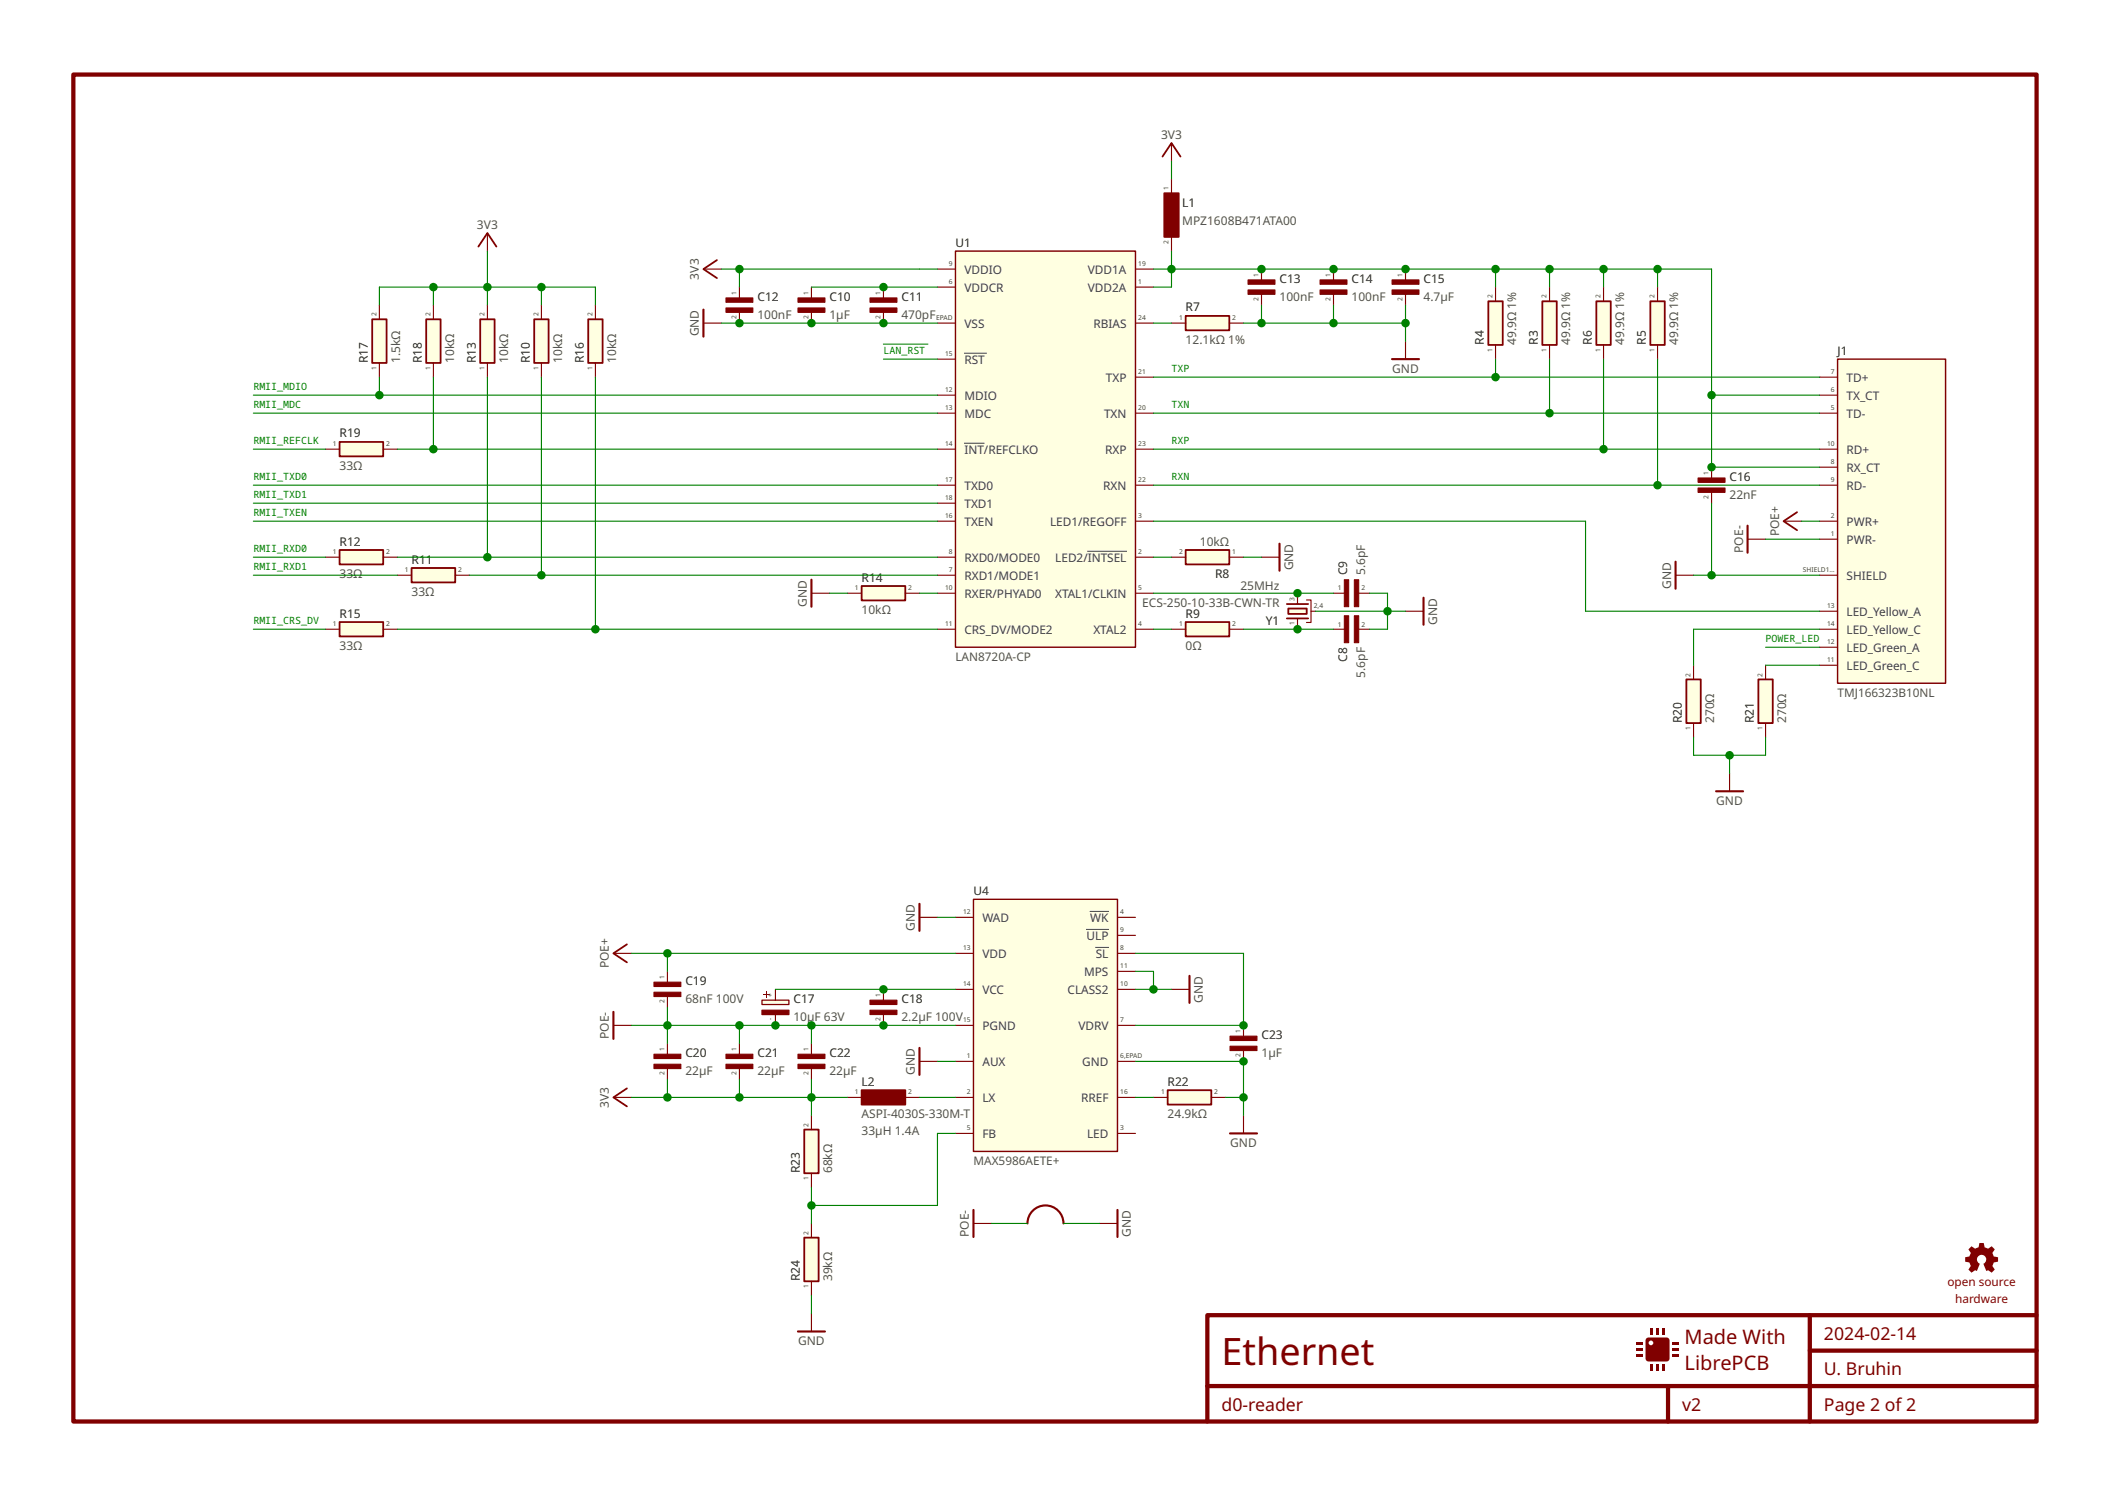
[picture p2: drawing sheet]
<svg xmlns="http://www.w3.org/2000/svg" width="298mm" height="211mm" viewBox="0 0 298 211" stroke-linecap="round" stroke-linejoin="round" font-family="sans-serif">
<path d="M167.9 137.7v3.8" fill="none" stroke="#800000" stroke-width=".3"/>
<path d="M165.3 139.6h2.6" fill="none" stroke="#800000" stroke-width=".16"/>
<path d="M248.2 95.9h2v6.1h-2z" fill-rule="evenodd" fill="#ffffe1" stroke="#800000" stroke-width=".25"/>
<path d="M104.4 40.5v1.5M104.4 44.1v1.5M198.4 86.3h2.5M249.2 93.9v2M249.2 102v2M124.7 139.6v1.5M124.7 143.2v1.5M155.2 172.6h2.5" fill="none" stroke="#800000" stroke-width=".16"/>
<g fill="#800000" stroke="#800000" stroke-width=".15">
<path d="M102.5 42h3.8v.7h-3.8z" fill-rule="evenodd"/>
<path d="M102.5 43.5h3.8v.6h-3.8z" fill-rule="evenodd"/>
<path d="M122.8 141.1h3.8v.7h-3.8z" fill-rule="evenodd"/>
<path d="M122.8 142.6h3.8v.6h-3.8z" fill-rule="evenodd"/>
</g>
<path d="M200.9 84.3v3.9M157.7 170.7v3.8" fill="none" stroke="#800000" stroke-width=".3"/>
<path d="M113.5 159.4h2v6.2h-2z" fill-rule="evenodd" fill="#ffffe1" stroke="#800000" stroke-width=".25"/>
<path d="M114.5 157.4v2M114.5 165.6v2" fill="none" stroke="#800000" stroke-width=".16"/>
<path d="M259.4 50.7h15.2v45.7h-15.2z" fill-rule="evenodd" fill="#ffffe1" stroke="#800000" stroke-width=".2"/>
<g fill="none" stroke="#800000" stroke-width=".16">
<path d="M124.7 40.5v1.5M124.7 44.1v1.5M256.8 55.8h2.6M256.8 58.3h2.6M256.8 53.2h2.6M256.8 68.5h2.6M256.8 65.9h2.6M256.8 73.5h2.6M256.8 76.1h2.6M256.8 63.4h2.6M256.8 88.8h2.6M256.8 86.3h2.6"/>
<path d="M256.8 93.9h2.6M256.8 81.2h2.6M256.8 91.3h2.6M129.8 149.8h2.5"/>
</g>
<path d="M129.8 147.9v3.8" fill="none" stroke="#800000" stroke-width=".3"/>
<g fill="#800000" stroke="#800000" stroke-width=".15">
<path d="M122.8 42h3.8v.7h-3.8z" fill-rule="evenodd"/>
<path d="M122.8 43.5h3.8v.6h-3.8z" fill-rule="evenodd"/>
</g>
<path d="M10.4 10.5h277.1v190.1h-277.1zM170.4 195.6h117.1M235.4 195.6v5M255.4 185.6v15M255.4 190.6h32.1M287.5 185.6h-117.1v15" fill="none" stroke="#800000" stroke-width=".6"/>
<path d="M225.3 42.5h2v6.2h-2z" fill-rule="evenodd" fill="#ffffe1" stroke="#800000" stroke-width=".25"/>
<path d="M226.3 40.5v2M226.3 48.7v2M188.2 88.8h1.5M191.8 88.8h1.5" fill="none" stroke="#800000" stroke-width=".16"/>
<g fill="#800000" stroke="#800000" stroke-width=".15">
<path d="M189.7 86.9h.7v3.8h-.7z" fill-rule="evenodd"/>
<path d="M191.2 86.9h.6v3.8h-.6z" fill-rule="evenodd"/>
</g>
<path d="M113.5 174.6h2v6.2h-2z" fill-rule="evenodd" fill="#ffffe1" stroke="#800000" stroke-width=".25"/>
<path d="M114.5 172.6v2M114.5 180.8v2" fill="none" stroke="#800000" stroke-width=".16"/>
<path d="M121.6 82.7h6.2v2h-6.2z" fill-rule="evenodd" fill="#ffffe1" stroke="#800000" stroke-width=".25"/>
<path d="M178.1 78.6h2.5M246.7 76.1h2.5M119.6 83.7h2M127.8 83.7h2M119.6 154.9h2M127.8 154.9h2" fill="none" stroke="#800000" stroke-width=".16"/>
<path d="M180.6 76.7v3.8M246.7 74.2v3.8" fill="none" stroke="#800000" stroke-width=".3"/>
<path d="M121.6 153.8h6.2v2.1h-6.2z" fill-rule="evenodd" fill="#800000" stroke="#800000" stroke-width=".25"/>
<path d="M52.5 45.1h2.1v6.1h-2.1z" fill-rule="evenodd" fill="#ffffe1" stroke="#800000" stroke-width=".25"/>
<path d="M53.5 43.1v2M53.5 51.2v2M129.8 129.4h2.5" fill="none" stroke="#800000" stroke-width=".16"/>
<path d="M129.8 127.5v3.9" fill="none" stroke="#800000" stroke-width=".3"/>
<path d="M232.9 42.5h2.1v6.2h-2.1z" fill-rule="evenodd" fill="#ffffe1" stroke="#800000" stroke-width=".25"/>
<path d="M234 40.5v2M234 48.7v2" fill="none" stroke="#800000" stroke-width=".16"/>
<path d="M58.1 80.2h6.2v2h-6.2z" fill-rule="evenodd" fill="#ffffe1" stroke="#800000" stroke-width=".25"/>
<path d="M56.1 81.2h2M64.3 81.2h2" fill="none" stroke="#800000" stroke-width=".16"/>
<path d="M75.4 45.1h2v6.1h-2z" fill-rule="evenodd" fill="#ffffe1" stroke="#800000" stroke-width=".25"/>
<path d="M76.4 43.1v2M76.4 51.2v2" fill="none" stroke="#800000" stroke-width=".16"/>
<path d="M167.4 44.6h6.1v2h-6.1z" fill-rule="evenodd" fill="#ffffe1" stroke="#800000" stroke-width=".25"/>
<path d="M165.3 45.6h2.1M173.5 45.6h2" fill="none" stroke="#800000" stroke-width=".16"/>
<path d="M60.2 45.1h2v6.1h-2z" fill-rule="evenodd" fill="#ffffe1" stroke="#800000" stroke-width=".25"/>
<path d="M61.2 43.1v2M61.2 51.2v2" fill="none" stroke="#800000" stroke-width=".16"/>
<path d="M164.8 153.8h6.2v2.1h-6.2z" fill-rule="evenodd" fill="#ffffe1" stroke="#800000" stroke-width=".25"/>
<path d="M99.3 45.6h2.5M244.1 109.1v2.6M94.2 137.1v1.5M94.2 140.6v1.6M162.8 154.9h2M171 154.9h2M114.5 185.3v2.6" fill="none" stroke="#800000" stroke-width=".16"/>
<path d="M99.3 43.7v3.8M242.2 111.7h3.8M112.6 187.9h3.8" fill="none" stroke="#800000" stroke-width=".3"/>
<g fill="#800000" stroke="#800000" stroke-width=".15">
<path d="M92.3 138.6h3.8v.6h-3.8z" fill-rule="evenodd"/>
<path d="M92.3 140h3.8v.6h-3.8z" fill-rule="evenodd"/>
</g>
<path d="M238 95.9h2.1v6.1h-2.1z" fill-rule="evenodd" fill="#ffffe1" stroke="#800000" stroke-width=".25"/>
<path d="M178.1 38v1.5M178.1 41.5v1.6M239 93.9v2M239 102v2" fill="none" stroke="#800000" stroke-width=".16"/>
<g fill="#800000" stroke="#800000" stroke-width=".15">
<path d="M176.2 39.5h3.8v.6h-3.8z" fill-rule="evenodd"/>
<path d="M176.2 40.9h3.8v.6h-3.8z" fill-rule="evenodd"/>
</g>
<path d="M167.4 77.6h6.1v2h-6.1z" fill-rule="evenodd" fill="#ffffe1" stroke="#800000" stroke-width=".25"/>
<path d="M165.3 78.6h2.1M173.5 78.6h2" fill="none" stroke="#800000" stroke-width=".16"/>
<g fill="#ffffe1" stroke="#800000" stroke-width=".25">
<path d="M181.6 87.3h3z"/>
<path d="M181.6 85.2h3z"/>
<path d="M181.8 85.9h2.6v.7h-2.6z" fill-rule="evenodd"/>
</g>
<path d="M165.3 25.3v2M165.3 33.4v2M183.1 83.7v1.5M183.1 87.3v1.5M184.4 84.7h.6v3.1h-.6M185 86.3h.7" fill="none" stroke="#800000" stroke-width=".16"/>
<path d="M164.3 27.3h2.1v6.1h-2.1z" fill-rule="evenodd" fill="#800000" stroke="#800000" stroke-width=".25"/>
<path d="M137.4 126.9h20.3v35.6h-20.3z" fill-rule="evenodd" fill="#ffffe1" stroke="#800000" stroke-width=".2"/>
<g fill="none" stroke="#800000" stroke-width=".16">
<path d="M68.8 32.9v2.5M99.3 38h2.5M165.3 20.2v2.5M188.2 83.7h1.5M191.8 83.7h1.5M134.9 134.5h2.5M134.9 129.4h2.5M134.9 139.6h2.5M157.7 134.5h2.6M157.7 129.4h2.6M157.7 139.6h2.6M157.7 137.1h2.6"/>
<path d="M157.7 132h2.6M104.4 147.2v1.6M104.4 150.8v1.5M134.9 149.8h2.5M134.9 144.7h2.5M134.9 154.9h2.5M134.9 159.9h2.5M157.7 149.8h2.6M157.7 144.7h2.6M157.7 154.9h2.6M157.7 159.9h2.6M175.5 157.4v2.5"/>
</g>
<path d="M153.4 131.2h3.1M153.9 128.6h2.6M154.7 133.7h1.8" fill="none" stroke="#404040" stroke-width=".14"/>
<path d="M67.5 34.8l1.3-1.9 1.3 1.9M101.2 36.7l-1.9 1.3 1.9 1.2M164.1 22.1l1.2-1.9 1.3 1.9" fill="none" stroke="#800000" stroke-width=".25"/>
<path d="M173.6 159.9h3.8" fill="none" stroke="#800000" stroke-width=".3"/>
<g fill="#800000" stroke="#800000" stroke-width=".15">
<path d="M189.7 81.8h.7v3.8h-.7z" fill-rule="evenodd"/>
<path d="M191.2 81.8h.6v3.8h-.6z" fill-rule="evenodd"/>
<path d="M102.5 148.8h3.8v.6h-3.8z" fill-rule="evenodd"/>
<path d="M102.5 150.2h3.8v.6h-3.8z" fill-rule="evenodd"/>
</g>
<g fill="#800000">
<path d="M232.3 188.9l.4-.2 2.7 .1 .2 .4v2.7l-.4 .2h-2.7l-.2-.4v-2.2h.4a.33 .33 0 0 0 .4 .3 .33 .33 0 0 0 .2-.5 .33 .33 0 0 0-.6 0v.2h-.4z" fill-rule="evenodd"/>
<path d="M236.1 190.2h.8v.4h-.8z" fill-rule="evenodd"/>
<path d="M236.1 191.1h.8v.4h-.8z" fill-rule="evenodd"/>
<path d="M236.1 189.4h.8v.4h-.8z" fill-rule="evenodd"/>
<path d="M231 189.4h.8v.4h-.8z" fill-rule="evenodd"/>
<path d="M231 190.2h.8v.4h-.8z" fill-rule="evenodd"/>
<path d="M231 191.1h.8v.4h-.8z" fill-rule="evenodd"/>
<path d="M233.7 187.5h.5v.8h-.5z" fill-rule="evenodd"/>
<path d="M234.6 187.5h.4v.8h-.4z" fill-rule="evenodd"/>
<path d="M232.9 187.5h.4v.8h-.4z" fill-rule="evenodd"/>
<path d="M233.7 192.5h.5v.9h-.5z" fill-rule="evenodd"/>
<path d="M234.6 192.5h.4v.9h-.4z" fill-rule="evenodd"/>
<path d="M232.9 192.5h.4v.9h-.4z" fill-rule="evenodd"/>
</g>
<path d="M67.8 45.1h2v6.1h-2z" fill-rule="evenodd" fill="#ffffe1" stroke="#800000" stroke-width=".25"/>
<path d="M198.4 38v1.5M68.8 43.1v2M68.8 51.2v2M198.4 41.5v1.6" fill="none" stroke="#800000" stroke-width=".16"/>
<g fill="#800000" stroke="#800000" stroke-width=".15">
<path d="M196.5 39.5h3.8v.6h-3.8z" fill-rule="evenodd"/>
<path d="M196.5 40.9h3.8v.6h-3.8z" fill-rule="evenodd"/>
</g>
<path d="M47.9 87.8h6.2v2h-6.2z" fill-rule="evenodd" fill="#ffffe1" stroke="#800000" stroke-width=".25"/>
<path d="M45.9 88.8h2M54.1 88.8h2" fill="none" stroke="#800000" stroke-width=".16"/>
<path d="M217.7 42.5h2v6.2h-2z" fill-rule="evenodd" fill="#ffffe1" stroke="#800000" stroke-width=".25"/>
<path d="M218.7 40.5v2M218.7 48.7v2M236.5 81.2h2.5" fill="none" stroke="#800000" stroke-width=".16"/>
<path d="M236.5 79.3v3.8" fill="none" stroke="#800000" stroke-width=".3"/>
<path d="M277.8 176.3l.5-.4 .5 .3 .5-.2 .1-.6h.6l.1 .6 .5 .2 .5-.3 .4 .4-.3 .5 .2 .5 .6 .1v.6l-.6 .2-.2 .4 .3 .6-.4 .4-.5-.3h-.2l-.4-.9a.67 .67 0 0 0 .2-1.1 .67 .67 0 0 0-1 0 .67 .67 0 0 0 .2 1.1l-.4 .9h-.2l-.5 .3-.5-.4 .4-.6-.2-.4-.6-.2v-.6l.6-.1 .2-.5z" fill-rule="evenodd" fill="#800000"/>
<path d="M137.4 170.7v3.8" fill="none" stroke="#800000" stroke-width=".3"/>
<path d="M114.5 40.5v1.5M114.5 44.1v1.5M137.4 172.6h2.5" fill="none" stroke="#800000" stroke-width=".16"/>
<g fill="#800000" stroke="#800000" stroke-width=".15">
<path d="M112.6 42h3.8v.7h-3.8z" fill-rule="evenodd"/>
<path d="M112.6 43.5h3.8v.6h-3.8z" fill-rule="evenodd"/>
</g>
<path d="M107.5 141.1h3.8v.7h-3.8z" fill-rule="evenodd" fill="#ffffe1" stroke="#800000" stroke-width=".18"/>
<path d="M107.5 142.6h3.8v.6h-3.8z" fill-rule="evenodd" fill="#800000" stroke="#800000" stroke-width=".18"/>
<g fill="#800000">
<path d="M107.7 140.3h.9v.1h-.9z" fill-rule="evenodd"/>
<path d="M108.1 139.9h.1v.9h-.1z" fill-rule="evenodd"/>
</g>
<path d="M241.6 65.9v1.5M241.6 69.5v1.5M109.4 139.6v1.5M109.4 143.2v1.5M114.5 147.2v1.6M114.5 150.8v1.5" fill="none" stroke="#800000" stroke-width=".16"/>
<g fill="#800000" stroke="#800000" stroke-width=".15">
<path d="M239.7 67.4h3.8v.7h-3.8z" fill-rule="evenodd"/>
<path d="M239.7 68.9h3.8v.6h-3.8z" fill-rule="evenodd"/>
<path d="M112.6 148.8h3.8v.6h-3.8z" fill-rule="evenodd"/>
<path d="M112.6 150.2h3.8v.6h-3.8z" fill-rule="evenodd"/>
</g>
<path d="M47.9 77.6h6.2v2h-6.2z" fill-rule="evenodd" fill="#ffffe1" stroke="#800000" stroke-width=".25"/>
<path d="M45.9 78.6h2M54.1 78.6h2" fill="none" stroke="#800000" stroke-width=".16"/>
<path d="M47.9 62.4h6.2v2h-6.2z" fill-rule="evenodd" fill="#ffffe1" stroke="#800000" stroke-width=".25"/>
<path d="M198.4 48.1v2.6M45.9 63.4h2M54.1 63.4h2M251.7 73.5h2.6M86.6 134.5h2.5M86.6 154.9h2.5M94.2 147.2v1.6M94.2 150.8v1.5" fill="none" stroke="#800000" stroke-width=".16"/>
<path d="M253.6 72.3l-1.9 1.2 1.9 1.3M88.5 133.3l-1.9 1.2 1.9 1.3M88.5 153.6l-1.9 1.3 1.9 1.2" fill="none" stroke="#800000" stroke-width=".25"/>
<g fill="#800000" stroke="#800000" stroke-width=".15">
<path d="M92.3 148.8h3.8v.6h-3.8z" fill-rule="evenodd"/>
<path d="M92.3 150.2h3.8v.6h-3.8z" fill-rule="evenodd"/>
</g>
<path d="M196.5 50.7h3.8" fill="none" stroke="#800000" stroke-width=".3"/>
<path d="M167.4 87.8h6.1v2h-6.1z" fill-rule="evenodd" fill="#ffffe1" stroke="#800000" stroke-width=".25"/>
<path d="M188.2 38v1.5M188.2 41.5v1.6M165.3 88.8h2.1M173.5 88.8h2M175.5 144.7v1.5M175.5 148.2v1.6" fill="none" stroke="#800000" stroke-width=".16"/>
<g fill="#800000" stroke="#800000" stroke-width=".15">
<path d="M186.3 39.5h3.8v.6h-3.8z" fill-rule="evenodd"/>
<path d="M186.3 40.9h3.8v.6h-3.8z" fill-rule="evenodd"/>
<path d="M173.6 146.2h3.8v.6h-3.8z" fill-rule="evenodd"/>
<path d="M173.6 147.6h3.8v.6h-3.8z" fill-rule="evenodd"/>
</g>
<path d="M134.9 35.4h25.4v55.9h-25.4z" fill-rule="evenodd" fill="#ffffe1" stroke="#800000" stroke-width=".2"/>
<g fill="none" stroke="#800000" stroke-width=".16">
<path d="M132.3 38h2.6M160.3 38h2.5M132.3 58.3h2.6M132.3 55.8h2.6M132.3 50.7h2.6M132.3 45.6h2.6M132.3 40.5h2.6M160.3 58.3h2.5M160.3 53.2h2.5M160.3 45.6h2.5M160.3 40.5h2.5M132.3 68.5h2.6"/>
<path d="M132.3 71h2.6M132.3 63.4h2.6M132.3 73.5h2.6M132.3 78.6h2.6M160.3 68.5h2.5M160.3 63.4h2.5M160.3 73.5h2.5M160.3 78.6h2.5M114.5 83.7h2.6M132.3 88.8h2.6M132.3 81.2h2.6M132.3 83.7h2.6"/>
<path d="M160.3 88.8h2.5M160.3 83.7h2.5"/>
</g>
<path d="M136.1 49.8h3.1M136.1 62.5h2.8M153.5 77.8h5.5" fill="none" stroke="#404040" stroke-width=".14"/>
<path d="M114.5 81.8v3.8" fill="none" stroke="#800000" stroke-width=".3"/>
<path d="M210.1 42.5h2v6.2h-2z" fill-rule="evenodd" fill="#ffffe1" stroke="#800000" stroke-width=".25"/>
<path d="M211.1 40.5v2M211.1 48.7v2" fill="none" stroke="#800000" stroke-width=".16"/>
<path d="M83 45.1h2.1v6.1h-2.1z" fill-rule="evenodd" fill="#ffffe1" stroke="#800000" stroke-width=".25"/>
<path d="M84 43.1v2M84 51.2v2M86.6 144.7h2.5" fill="none" stroke="#800000" stroke-width=".16"/>
<path d="M86.6 142.8v3.8M145 172.6a2.54 2.54 0 0 1 2.6-2.5 2.54 2.54 0 0 1 2.5 2.5" fill="none" stroke="#800000" stroke-width=".3"/>
<g fill="none" stroke="#008000" stroke-width=".16">
<path d="M68.8 35.4v7.7M101.8 38h30.5M104.4 38v2.5M162.8 38h78.8v27.9h15.2M165.3 35.4v5.1h-2.5M165.3 22.7v2.6M178.1 38h.1M188.2 38h.1M198.4 38h.1M211.1 38v2.5M218.7 38v2.5M226.3 38v2.5"/>
<path d="M234 38v2.5M35.8 58.3h96.5M35.8 55.8h96.5M53.5 43.1v-2.6h30.5v2.6M53.5 53.2v2.6M61.2 40.5v2.6M61.2 53.2v10.2M68.8 53.2v25.4M76.4 40.5v2.6M76.4 53.2v28M84 53.2v35.6M101.8 45.6h30.5"/>
<path d="M104.4 45.6h.1M114.5 45.6h.1M114.5 40.5h17.8M124.7 40.5h.1M124.7 45.6h.1M124.7 50.7h7.6M162.8 58.3h94M162.8 45.6h2.5M162.8 53.2h94M175.5 45.6h22.9M178.1 43.1v2.5M188.2 43.1v2.5"/>
<path d="M198.4 43.1v5M211.1 50.7v2.5M218.7 50.7v7.6M226.3 50.7v12.7M234 50.7v17.8M241.6 55.8h15.2M35.8 63.4h10.1M35.8 73.5h96.5M35.8 68.5h96.5M35.8 71h96.5M35.8 78.6h10.1M56.1 63.4h76.2"/>
<path d="M56.1 78.6h76.2M162.8 63.4h94M162.8 73.5h61v12.8h33M162.8 68.5h94M162.8 78.6h2.5M175.5 78.6h2.6M241.6 65.9h.1M241.6 71v10.2M249.2 76.1h7.6M254.3 73.5h2.5M35.8 81.2h20.3M35.8 88.8h10.1"/>
<path d="M56.1 88.8h76.2M66.3 81.2h66M117.1 83.7h2.5M129.8 83.7h2.5M162.8 83.7h25.4M162.8 88.8h2.5M175.5 88.8h12.7M183.1 83.7h.1M183.1 88.8h.1M185.7 86.3h12.7M193.3 83.7h2.5v5.1h-2.5M239 81.2h17.8"/>
<path d="M241.6 81.2h.1M249.2 91.3h7.6M249.2 93.9h7.6M256.8 88.8h-17.8v5.1M239 104v2.6h10.2v-2.6M244.1 106.6v2.5M89.1 134.5h45.8M94.2 134.5v2.6M109.4 139.6h25.5M124.7 139.6h.1M132.3 129.4h2.6M160.3 139.6h5"/>
<path d="M160.3 137.1h2.5v2.5M160.3 134.5h15.2v10.2h-15.2M89.1 144.7h45.8M89.1 154.9h30.5M94.2 142.2v5M94.2 152.3v2.6M104.4 144.7v2.5M104.4 152.3v2.6M109.4 144.7h.1M114.5 144.7v2.5M114.5 152.3v5.1M124.7 144.7h.1"/>
<path d="M129.8 154.9h5.1M132.3 149.8h2.6M134.9 159.9h-2.6v10.2h-17.8M160.3 149.8h15.2v7.6M160.3 154.9h2.5M173 154.9h2.5M175.5 144.7h.1M175.5 149.8h.1M114.5 167.6v5M139.9 172.6h5.1M150.1 172.6h5.1M114.5 182.8v2.5"/>
</g>
<g fill="#008000">
<circle cx="61.2" cy="63.4" r=".6"/>
<circle cx="241.6" cy="81.2" r=".6"/>
<circle cx="104.4" cy="38" r=".6"/>
<circle cx="162.8" cy="139.6" r=".6"/>
<circle cx="124.7" cy="40.5" r=".6"/>
<circle cx="226.3" cy="63.4" r=".6"/>
<circle cx="61.2" cy="40.5" r=".6"/>
<circle cx="68.8" cy="40.5" r=".6"/>
<circle cx="76.4" cy="40.5" r=".6"/>
<circle cx="124.7" cy="139.6" r=".6"/>
<circle cx="94.2" cy="134.5" r=".6"/>
<circle cx="175.5" cy="144.7" r=".6"/>
<circle cx="183.1" cy="83.7" r=".6"/>
<circle cx="84" cy="88.8" r=".6"/>
<circle cx="183.1" cy="88.8" r=".6"/>
<circle cx="244.1" cy="106.6" r=".6"/>
<circle cx="124.7" cy="45.6" r=".6"/>
<circle cx="104.4" cy="45.6" r=".6"/>
<circle cx="114.5" cy="45.6" r=".6"/>
<circle cx="195.8" cy="86.3" r=".6"/>
<circle cx="218.7" cy="58.3" r=".6"/>
<circle cx="211.1" cy="53.2" r=".6"/>
<circle cx="76.4" cy="81.2" r=".6"/>
<circle cx="198.4" cy="38" r=".6"/>
<circle cx="241.6" cy="65.9" r=".6"/>
<circle cx="234" cy="38" r=".6"/>
<circle cx="165.3" cy="38" r=".6"/>
<circle cx="218.7" cy="38" r=".6"/>
<circle cx="178.1" cy="38" r=".6"/>
<circle cx="226.3" cy="38" r=".6"/>
<circle cx="211.1" cy="38" r=".6"/>
<circle cx="188.2" cy="38" r=".6"/>
<circle cx="241.6" cy="55.8" r=".6"/>
<circle cx="53.5" cy="55.8" r=".6"/>
<circle cx="109.4" cy="144.7" r=".6"/>
<circle cx="94.2" cy="144.7" r=".6"/>
<circle cx="124.7" cy="144.7" r=".6"/>
<circle cx="104.4" cy="144.7" r=".6"/>
<circle cx="114.5" cy="144.7" r=".6"/>
<circle cx="188.2" cy="45.6" r=".6"/>
<circle cx="198.4" cy="45.6" r=".6"/>
<circle cx="178.1" cy="45.6" r=".6"/>
<circle cx="234" cy="68.5" r=".6"/>
<circle cx="175.5" cy="154.9" r=".6"/>
<circle cx="175.5" cy="149.8" r=".6"/>
<circle cx="94.2" cy="154.9" r=".6"/>
<circle cx="114.5" cy="154.9" r=".6"/>
<circle cx="104.4" cy="154.9" r=".6"/>
<circle cx="68.8" cy="78.6" r=".6"/>
<circle cx="114.5" cy="170.1" r=".6"/>
</g>
<path d="M124.7 48.6h6.3" fill="none" stroke="#008000" stroke-width=".14"/>
<text font-size="5.3" fill="#800000" x="172.4" y="192.6">Ethernet</text>
<g font-size="2.8" fill="#800000">
<text x="237.8" y="189.6">Made With</text>
<text x="237.8" y="193.4">LibrePCB</text>
</g>
<g font-size="2.5" fill="#800000">
<text x="257.4" y="189.1">2024-02-14</text>
<text x="257.4" y="194.1">U. Bruhin</text>
<text x="172.4" y="199.1">d0-reader</text>
<text x="237.4" y="199.1">v2</text>
<text x="257.4" y="199.1">Page 2 of 2</text>
</g>
<g font-size="1.7" fill="#505050">
<text x="163.9" y="19.6">3V3</text>
<text x="67.3" y="32.3">3V3</text>
<text x="166.9" y="31.7">MPZ1608B471ATA00</text>
<text x="98.7" y="39.4" transform="rotate(-90 98.7 39.4)">3V3</text>
<text x="98.7" y="47.5" transform="rotate(-90 98.7 47.5)">GND</text>
<text x="106.9" y="45">100nF</text>
<text x="117.1" y="45">1μF</text>
<text x="127.2" y="45">470pF</text>
<text x="180.6" y="42.4">100nF</text>
<text x="190.8" y="42.4">100nF</text>
<text x="200.9" y="42.4">4.7μF</text>
<text x="56.5" y="51.2" transform="rotate(-90 56.5 51.2)">1.5kΩ</text>
<text x="64.1" y="51.2" transform="rotate(-90 64.1 51.2)">10kΩ</text>
<text x="71.7" y="51.2" transform="rotate(-90 71.7 51.2)">10kΩ</text>
<text x="79.3" y="51.2" transform="rotate(-90 79.3 51.2)">10kΩ</text>
<text x="87" y="51.2" transform="rotate(-90 87 51.2)">10kΩ</text>
<text x="167.4" y="48.5">12.1kΩ 1%</text>
<text x="196.5" y="52.6">GND</text>
<text x="214" y="48.7" transform="rotate(-90 214 48.7)">49.9Ω 1%</text>
<text x="221.6" y="48.7" transform="rotate(-90 221.6 48.7)">49.9Ω 1%</text>
<text x="229.3" y="48.7" transform="rotate(-90 229.3 48.7)">49.9Ω 1%</text>
<text x="236.9" y="48.7" transform="rotate(-90 236.9 48.7)">49.9Ω 1%</text>
<text x="47.9" y="66.3">33Ω</text>
<text x="244.1" y="70.4">22nF</text>
<text x="169.4" y="77">10kΩ</text>
<text x="246" y="78" transform="rotate(-90 246 78)">POE-</text>
<text x="251.1" y="75.7" transform="rotate(-90 251.1 75.7)">POE+</text>
<text x="47.9" y="81.5">33Ω</text>
<text x="175.1" y="83.3">25MHz</text>
<text x="182.5" y="80.5" transform="rotate(-90 182.5 80.5)">GND</text>
<text x="192.7" y="81.2" transform="rotate(-90 192.7 81.2)">5.6pF</text>
<text x="235.9" y="83" transform="rotate(-90 235.9 83)">GND</text>
<text x="58.1" y="84.1">33Ω</text>
<text x="113.9" y="85.6" transform="rotate(-90 113.9 85.6)">GND</text>
<text x="121.6" y="86.6">10kΩ</text>
<text x="161.2" y="85.6">ECS-250-10-33B-CWN-TR</text>
<text x="202.8" y="88.1" transform="rotate(-90 202.8 88.1)">GND</text>
<text x="47.9" y="91.7">33Ω</text>
<text x="134.9" y="93.2">LAN8720A-CP</text>
<text x="167.4" y="91.7">0Ω</text>
<text x="192.7" y="95.6" transform="rotate(-90 192.7 95.6)">5.6pF</text>
<text x="259.4" y="98.3">TMJ166323B10NL</text>
<text x="242" y="102" transform="rotate(-90 242 102)">270Ω</text>
<text x="252.1" y="102" transform="rotate(-90 252.1 102)">270Ω</text>
<text x="242.2" y="113.6">GND</text>
<text x="129.1" y="131.3" transform="rotate(-90 129.1 131.3)">GND</text>
<text x="85.9" y="136.7" transform="rotate(-90 85.9 136.7)">POE+</text>
<text x="96.7" y="141.5">68nF 100V</text>
<text x="169.8" y="141.5" transform="rotate(-90 169.8 141.5)">GND</text>
<text x="85.9" y="146.6" transform="rotate(-90 85.9 146.6)">POE-</text>
<text x="112" y="144.1">10μF 63V</text>
<text x="127.2" y="144.1">2.2μF 100V</text>
<text x="178.1" y="149.1">1μF</text>
<text x="96.7" y="151.7">22μF</text>
<text x="106.9" y="151.7">22μF</text>
<text x="117.1" y="151.7">22μF</text>
<text x="129.1" y="151.6" transform="rotate(-90 129.1 151.6)">GND</text>
<text x="85.9" y="156.3" transform="rotate(-90 85.9 156.3)">3V3</text>
<text x="121.6" y="157.8">ASPI-4030S-330M-T</text>
<text x="121.6" y="160.1">33μH 1.4A</text>
<text x="164.8" y="157.8">24.9kΩ</text>
<text x="173.6" y="161.8">GND</text>
<text x="117.5" y="165.6" transform="rotate(-90 117.5 165.6)">68kΩ</text>
<text x="137.4" y="164.4">MAX5986AETE+</text>
<text x="136.8" y="174.6" transform="rotate(-90 136.8 174.6)">POE-</text>
<text x="159.6" y="174.5" transform="rotate(-90 159.6 174.5)">GND</text>
<text x="117.5" y="180.8" transform="rotate(-90 117.5 180.8)">39kΩ</text>
<text x="112.7" y="189.8">GND</text>
</g>
<g font-size="1.7" fill="#202020">
<text x="166.9" y="29.2">L1</text>
<text x="134.9" y="34.8">U1</text>
<text x="180.6" y="39.9">C13</text>
<text x="190.8" y="39.9">C14</text>
<text x="200.9" y="39.9">C15</text>
<text x="106.9" y="42.4">C12</text>
<text x="117.1" y="42.4">C10</text>
<text x="127.2" y="42.4">C11</text>
<text x="167.4" y="43.9">R7</text>
<text x="51.9" y="51.2" transform="rotate(-90 51.9 51.2)">R17</text>
<text x="59.5" y="51.2" transform="rotate(-90 59.5 51.2)">R18</text>
<text x="67.1" y="51.2" transform="rotate(-90 67.1 51.2)">R13</text>
<text x="74.8" y="51.2" transform="rotate(-90 74.8 51.2)">R10</text>
<text x="82.4" y="51.2" transform="rotate(-90 82.4 51.2)">R16</text>
<text x="209.4" y="48.7" transform="rotate(-90 209.4 48.7)">R4</text>
<text x="217.1" y="48.7" transform="rotate(-90 217.1 48.7)">R3</text>
<text x="224.7" y="48.7" transform="rotate(-90 224.7 48.7)">R6</text>
<text x="232.3" y="48.7" transform="rotate(-90 232.3 48.7)">R5</text>
<text x="259.4" y="50.1">J1</text>
<text x="47.9" y="61.7">R19</text>
<text x="244.1" y="67.8">C16</text>
<text x="47.9" y="77">R12</text>
<text x="58.1" y="79.5">R11</text>
<text x="121.6" y="82.1">R14</text>
<text x="171.5" y="81.5">R8</text>
<text x="190.1" y="81.2" transform="rotate(-90 190.1 81.2)">C9</text>
<text x="47.9" y="87.1">R15</text>
<text x="167.4" y="87.1">R9</text>
<text x="178.7" y="88.2">Y1</text>
<text x="190.1" y="93.4" transform="rotate(-90 190.1 93.4)">C8</text>
<text x="237.4" y="102" transform="rotate(-90 237.4 102)">R20</text>
<text x="247.5" y="102" transform="rotate(-90 247.5 102)">R21</text>
<text x="137.4" y="126.3">U4</text>
<text x="96.7" y="139">C19</text>
<text x="112" y="141.5">C17</text>
<text x="127.2" y="141.5">C18</text>
<text x="96.7" y="149.1">C20</text>
<text x="106.9" y="149.1">C21</text>
<text x="117.1" y="149.1">C22</text>
<text x="178.1" y="146.6">C23</text>
<text x="121.6" y="153.2">L2</text>
<text x="164.8" y="153.2">R22</text>
<text x="112.9" y="165.6" transform="rotate(-90 112.9 165.6)">R23</text>
<text x="112.9" y="180.8" transform="rotate(-90 112.9 180.8)">R24</text>
</g>
<g font-size="1.7" fill="#404040">
<text x="136.1" y="38.6">VDDIO</text>
<text x="136.1" y="41.1">VDDCR</text>
<text x="153.6" y="41.1">VDD2A</text>
<text x="153.6" y="38.6">VDD1A</text>
<text x="136.1" y="46.2">VSS</text>
<text x="154.3" y="46.2">RBIAS</text>
<text x="136.1" y="51.3">RST</text>
<text x="156.1" y="53.8">TXP</text>
<text x="260.6" y="53.8">TD+</text>
<text x="136.1" y="58.9">MDC</text>
<text x="136.1" y="56.4">MDIO</text>
<text x="155.8" y="58.9">TXN</text>
<text x="260.6" y="56.4">TX_CT</text>
<text x="260.6" y="58.9">TD-</text>
<text x="136.1" y="64">INT/REFCLKO</text>
<text x="156" y="64">RXP</text>
<text x="260.6" y="64">RD+</text>
<text x="136.1" y="69.1">TXD0</text>
<text x="136.1" y="71.6">TXD1</text>
<text x="155.7" y="69.1">RXN</text>
<text x="260.6" y="69.1">RD-</text>
<text x="260.6" y="66.5">RX_CT</text>
<text x="136.1" y="74.2">TXEN</text>
<text x="148.2" y="74.2">LED1/REGOFF</text>
<text x="260.6" y="74.2">PWR+</text>
<text x="260.6" y="76.7">PWR-</text>
<text x="136.1" y="81.8">RXD1/MODE1</text>
<text x="136.1" y="79.3">RXD0/MODE0</text>
<text x="148.9" y="79.3">LED2/INTSEL</text>
<text x="260.6" y="81.8">SHIELD</text>
<text x="136.1" y="89.4">CRS_DV/MODE2</text>
<text x="136.1" y="84.3">RXER/PHYAD0</text>
<text x="148.9" y="84.3">XTAL1/CLKIN</text>
<text x="154.3" y="89.4">XTAL2</text>
<text x="260.6" y="89.4">LED_Yellow_C</text>
<text x="260.6" y="86.9">LED_Yellow_A</text>
<text x="260.6" y="94.5">LED_Green_C</text>
<text x="260.6" y="92">LED_Green_A</text>
<text x="138.7" y="130.1">WAD</text>
<text x="153.9" y="130.1">WK</text>
<text x="138.7" y="135.2">VDD</text>
<text x="153" y="137.7">MPS</text>
<text x="153.4" y="132.6">ULP</text>
<text x="154.7" y="135.2">SL</text>
<text x="138.7" y="140.2">VCC</text>
<text x="150.7" y="140.2">CLASS2</text>
<text x="138.7" y="145.3">PGND</text>
<text x="152.2" y="145.3">VDRV</text>
<text x="138.7" y="155.5">LX</text>
<text x="138.7" y="150.4">AUX</text>
<text x="152.6" y="155.5">RREF</text>
<text x="152.8" y="150.4">GND</text>
<text x="138.7" y="160.6">FB</text>
<text x="153.4" y="160.6">LED</text>
</g>
<g font-size="1.7" fill="#800000">
<text x="274.9" y="181.5">open source</text>
<text x="276" y="183.8">hardware</text>
</g>
<g font-size="1.4" fill="#008000">
<text x="124.7" y="50">LAN_RST</text>
<text x="165.3" y="52.5">TXP</text>
<text x="35.8" y="57.6">RMII_MDC</text>
<text x="35.8" y="55.1">RMII_MDIO</text>
<text x="165.3" y="57.6">TXN</text>
<text x="35.8" y="62.7">RMII_REFCLK</text>
<text x="165.3" y="62.7">RXP</text>
<text x="35.8" y="67.8">RMII_TXD0</text>
<text x="35.8" y="70.3">RMII_TXD1</text>
<text x="165.3" y="67.8">RXN</text>
<text x="35.8" y="72.8">RMII_TXEN</text>
<text x="35.8" y="77.9">RMII_RXD0</text>
<text x="35.8" y="80.5">RMII_RXD1</text>
<text x="35.8" y="88.1">RMII_CRS_DV</text>
<text x="249.2" y="90.6">POWER_LED</text>
</g>
<g font-size=".9" fill="#404040">
<text x="164.9" y="26.9" transform="rotate(-90 164.9 26.9)">1</text>
<text x="164.9" y="34.4" transform="rotate(-90 164.9 34.4)">2</text>
<text x="103.9" y="41.6" transform="rotate(-90 103.9 41.6)">1</text>
<text x="114.1" y="41.6" transform="rotate(-90 114.1 41.6)">1</text>
<text x="124.3" y="41.6" transform="rotate(-90 124.3 41.6)">1</text>
<text x="133.9" y="37.5">9</text>
<text x="133.9" y="40.1">6</text>
<text x="160.7" y="40.1">1</text>
<text x="160.7" y="37.5">19</text>
<text x="177.6" y="39.1" transform="rotate(-90 177.6 39.1)">1</text>
<text x="187.8" y="39.1" transform="rotate(-90 187.8 39.1)">1</text>
<text x="198" y="39.1" transform="rotate(-90 198 39.1)">1</text>
<text x="53.1" y="44.7" transform="rotate(-90 53.1 44.7)">2</text>
<text x="60.7" y="44.7" transform="rotate(-90 60.7 44.7)">2</text>
<text x="68.4" y="44.7" transform="rotate(-90 68.4 44.7)">2</text>
<text x="76" y="44.7" transform="rotate(-90 76 44.7)">2</text>
<text x="83.6" y="44.7" transform="rotate(-90 83.6 44.7)">2</text>
<text x="103.9" y="45" transform="rotate(-90 103.9 45)">2</text>
<text x="114.1" y="45" transform="rotate(-90 114.1 45)">2</text>
<text x="124.3" y="45" transform="rotate(-90 124.3 45)">2</text>
<text x="132.1" y="45.2">EPAD</text>
<text x="160.7" y="45.2">24</text>
<text x="166.4" y="45.2">1</text>
<text x="173.9" y="45.2">2</text>
<text x="177.6" y="42.5" transform="rotate(-90 177.6 42.5)">2</text>
<text x="187.8" y="42.5" transform="rotate(-90 187.8 42.5)">2</text>
<text x="198" y="42.5" transform="rotate(-90 198 42.5)">2</text>
<text x="210.7" y="42.1" transform="rotate(-90 210.7 42.1)">2</text>
<text x="218.3" y="42.1" transform="rotate(-90 218.3 42.1)">2</text>
<text x="225.9" y="42.1" transform="rotate(-90 225.9 42.1)">2</text>
<text x="233.5" y="42.1" transform="rotate(-90 233.5 42.1)">2</text>
<text x="53.1" y="52.2" transform="rotate(-90 53.1 52.2)">1</text>
<text x="60.7" y="52.2" transform="rotate(-90 60.7 52.2)">1</text>
<text x="68.4" y="52.2" transform="rotate(-90 68.4 52.2)">1</text>
<text x="76" y="52.2" transform="rotate(-90 76 52.2)">1</text>
<text x="83.6" y="52.2" transform="rotate(-90 83.6 52.2)">1</text>
<text x="133.4" y="50.3">15</text>
<text x="160.7" y="52.8">21</text>
<text x="210.7" y="49.6" transform="rotate(-90 210.7 49.6)">1</text>
<text x="218.3" y="49.6" transform="rotate(-90 218.3 49.6)">1</text>
<text x="225.9" y="49.6" transform="rotate(-90 225.9 49.6)">1</text>
<text x="233.5" y="49.6" transform="rotate(-90 233.5 49.6)">1</text>
<text x="258.4" y="52.8">7</text>
<text x="133.4" y="57.9">13</text>
<text x="133.4" y="55.3">12</text>
<text x="160.7" y="57.9">20</text>
<text x="258.4" y="55.3">6</text>
<text x="258.4" y="57.9">5</text>
<text x="47" y="63">1</text>
<text x="54.5" y="63">2</text>
<text x="133.4" y="63">14</text>
<text x="160.7" y="63">23</text>
<text x="257.9" y="63">10</text>
<text x="258.4" y="65.5">8</text>
<text x="133.4" y="68">17</text>
<text x="133.4" y="70.6">18</text>
<text x="160.7" y="68">22</text>
<text x="241.2" y="70.4" transform="rotate(-90 241.2 70.4)">2</text>
<text x="241.2" y="67" transform="rotate(-90 241.2 67)">1</text>
<text x="258.4" y="68">9</text>
<text x="133.4" y="73.1">16</text>
<text x="160.7" y="73.1">3</text>
<text x="258.4" y="73.1">2</text>
<text x="258.4" y="75.7">1</text>
<text x="47" y="78.2">1</text>
<text x="54.5" y="78.2">2</text>
<text x="57.2" y="80.7">1</text>
<text x="64.7" y="80.7">2</text>
<text x="120.7" y="83.3">1</text>
<text x="128.2" y="83.3">2</text>
<text x="133.4" y="83.3">10</text>
<text x="133.9" y="80.7">7</text>
<text x="133.9" y="78.2">8</text>
<text x="160.7" y="78.2">2</text>
<text x="160.7" y="83.3">5</text>
<text x="166.4" y="78.2">2</text>
<text x="173.9" y="78.2">1</text>
<text x="188.8" y="83.3">1</text>
<text x="192.2" y="83.3">2</text>
<text x="254.5" y="80.7">SHIELD1…</text>
<text x="47" y="88.4">1</text>
<text x="54.5" y="88.4">2</text>
<text x="133.4" y="88.4">11</text>
<text x="160.7" y="88.4">4</text>
<text x="166.4" y="88.4">1</text>
<text x="173.9" y="88.4">2</text>
<text x="182.7" y="88.2" transform="rotate(-90 182.7 88.2)">1</text>
<text x="182.7" y="84.8" transform="rotate(-90 182.7 84.8)">3</text>
<text x="185.4" y="85.8">2,4</text>
<text x="188.8" y="88.5">1</text>
<text x="192.2" y="88.5">2</text>
<text x="257.9" y="88.4">14</text>
<text x="257.9" y="85.8">13</text>
<text x="238.6" y="95.5" transform="rotate(-90 238.6 95.5)">2</text>
<text x="248.8" y="95.5" transform="rotate(-90 248.8 95.5)">2</text>
<text x="257.9" y="93.4">11</text>
<text x="257.9" y="90.9">12</text>
<text x="238.6" y="103" transform="rotate(-90 238.6 103)">1</text>
<text x="248.8" y="103" transform="rotate(-90 248.8 103)">1</text>
<text x="135.9" y="129">12</text>
<text x="158.1" y="131.6">9</text>
<text x="158.1" y="129">4</text>
<text x="135.9" y="134.1">13</text>
<text x="158.1" y="134.1">8</text>
<text x="158.1" y="136.6">11</text>
<text x="93.8" y="141.6" transform="rotate(-90 93.8 141.6)">2</text>
<text x="93.8" y="138.2" transform="rotate(-90 93.8 138.2)">1</text>
<text x="109" y="143.9" transform="rotate(-90 109 143.9)">-</text>
<text x="109" y="140.7" transform="rotate(-90 109 140.7)">+</text>
<text x="124.3" y="140.7" transform="rotate(-90 124.3 140.7)">1</text>
<text x="135.9" y="139.2">14</text>
<text x="158.1" y="139.2">10</text>
<text x="93.8" y="148.4" transform="rotate(-90 93.8 148.4)">1</text>
<text x="103.9" y="148.4" transform="rotate(-90 103.9 148.4)">1</text>
<text x="114.1" y="148.4" transform="rotate(-90 114.1 148.4)">1</text>
<text x="124.3" y="144.1" transform="rotate(-90 124.3 144.1)">2</text>
<text x="135.9" y="144.3">15</text>
<text x="136.5" y="149.3">1</text>
<text x="158.1" y="149.3">6,EPAD</text>
<text x="158.1" y="144.3">7</text>
<text x="175.1" y="149.2" transform="rotate(-90 175.1 149.2)">2</text>
<text x="175.1" y="145.8" transform="rotate(-90 175.1 145.8)">1</text>
<text x="93.8" y="151.7" transform="rotate(-90 93.8 151.7)">2</text>
<text x="103.9" y="151.7" transform="rotate(-90 103.9 151.7)">2</text>
<text x="114.1" y="151.7" transform="rotate(-90 114.1 151.7)">2</text>
<text x="120.7" y="154.4">1</text>
<text x="128.2" y="154.4">2</text>
<text x="136.5" y="154.4">2</text>
<text x="158.1" y="154.4">16</text>
<text x="163.9" y="154.4">1</text>
<text x="171.4" y="154.4">2</text>
<text x="114.1" y="159" transform="rotate(-90 114.1 159)">2</text>
<text x="136.5" y="159.5">5</text>
<text x="158.1" y="159.5">3</text>
<text x="114.1" y="166.5" transform="rotate(-90 114.1 166.5)">1</text>
<text x="114.1" y="174.2" transform="rotate(-90 114.1 174.2)">2</text>
<text x="114.1" y="181.7" transform="rotate(-90 114.1 181.7)">1</text>
</g>
</svg>
